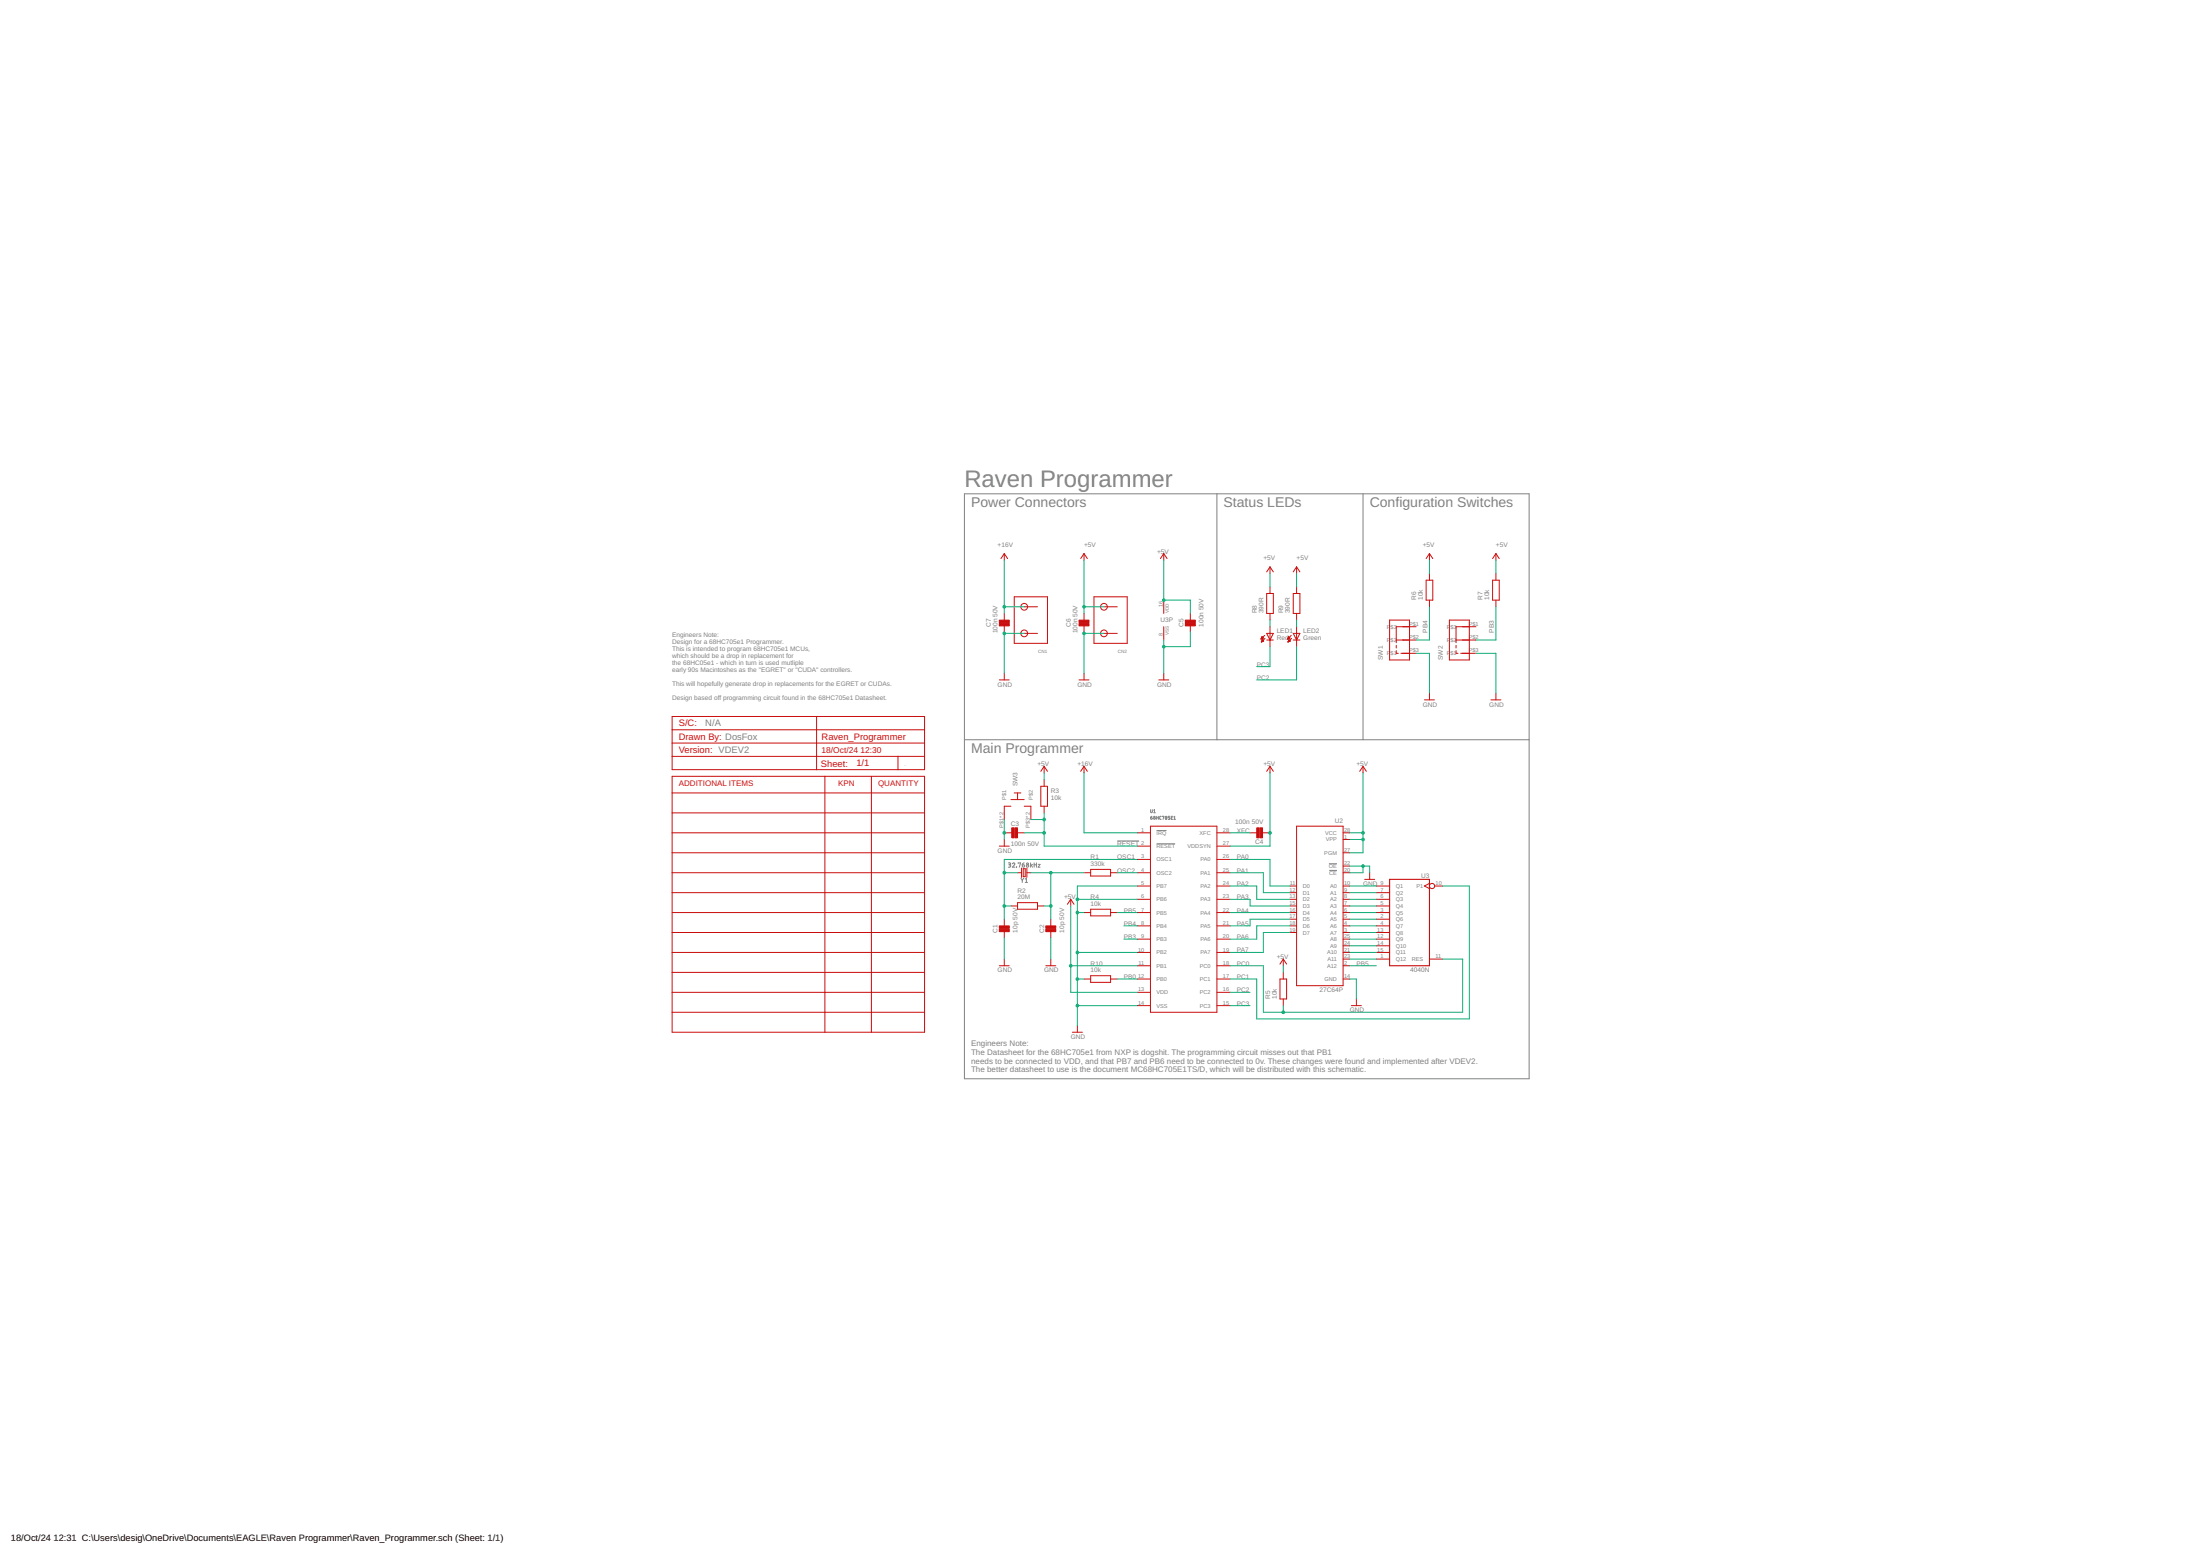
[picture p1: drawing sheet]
<svg xmlns="http://www.w3.org/2000/svg" width="841mm" height="594mm" viewBox="0 0 841 594" stroke-linecap="round" stroke-linejoin="round" font-family="sans-serif">
<g fill="none" stroke="#808080" stroke-width=".38">
<path d="M368.7 188.7h215.9v223.4h-215.9zM465.2 188.7v93.9M521.1 188.7v93.9M368.7 282.6h215.9M439.8 312.4l.6 .1a.33 .33 0 0 1-.1 .5 .33 .33 0 0 1-.5-.3zM439.8 309.3l.3 1.2 .4-.2v-1M440.4 311.9l-.6 .5M441 309.6l.3-.3v1.2M441 310.5h.7M442.1 317.3h3.8M442.2 312.4h.6M442.2 311.9v1.1"/>
<path d="M442.8 311.9v1.1M443.9 311.9l-.6 .2 .1 .8 .5 .1M444.3 312l.6-.1-.3 1.1M445.6 312l.1-.1a.5 .5 0 0 1 .4 .6 .5 .5 0 0 1-.6 .4zM446 312.1l-.5 .7M447.2 311.9h-.6v.5l.6 .3v.3h-.6M447.8 312.4h.4M448.3 311.9h-.5v1.1h.5M448.7 313h.7M448.7 312.1l.4-.2v1.1M385.5 329.7h.5a.36 .36 0 0 1 .4 .3 .36 .36 0 0 1-.4 .4h-.3M385.9 330.4a.46 .46 0 0 1 .5 .4 .46 .46 0 0 1-.5 .5h-.4"/>
<path d="M387 330a.45 .45 0 0 1 .7-.3 .45 .45 0 0 1 .1 .7l-.8 .9h.9M388.5 331.3h.1M389.2 329.9l.9-.2-.4 1.6M390.3 335.5l.5 .8M390.8 330.4h.5a.45 .45 0 0 1 .4 .5 .45 .45 0 0 1-.5 .4 .45 .45 0 0 1-.4-.4zM390.8 336.3v.8M391.4 335.5l-.6 .8M391.5 329.7l-.6 .3-.1 .4M391.9 335.9l.5-.4v1.6M391.9 337.1h.9M394 329.7v1.6M394.3 330.5l.4 .8"/>
<path d="M394.7 330.2l-.7 .6M395.3 330.4h.9M395.3 329.7v1.6M396.2 329.7v1.6M396.9 330.2h.7l-.7 1.1h.7M427.1 321.3h8.4M442.1 322.4h7.1M508 330h3.1M508.1 332.5h3"/>
<circle cx="441.3" cy="312.1" r=".26"/>
<circle cx="441.3" cy="312.7" r=".33"/>
<circle cx="392.8" cy="330.9" r=".45"/>
<circle cx="392.8" cy="330" r=".36"/>
</g>
<g fill="none" stroke="#c90d0c" stroke-width=".38">
<path d="M383.9 211.5v2.5M383.9 211.5l1.3 1.9M383.9 211.5l-1.2 1.9M414.4 211.5v2.5M414.4 211.5l1.3 1.9M414.4 211.5l-1.3 1.9M444.9 211.5l1.3 1.9M444.9 211.5l-1.3 1.9M444.9 211.5v2.5M485.5 216.6v2.5M485.5 216.6l1.3 1.9M485.5 216.6l-1.3 1.9"/>
<path d="M495.7 216.6v2.5M495.7 216.6l1.2 1.9M495.7 216.6l-1.3 1.9M546.5 211.5v2.5M546.5 219.1v2.6M546.5 211.5l1.2 1.9M546.5 211.5l-1.3 1.9M571.9 211.5v2.5M571.9 219.1v2.6M571.9 211.5l1.2 1.9M571.9 211.5l-1.3 1.9M383.9 234.4v2.5"/>
<path d="M383.9 238.8v2.5M387.7 228h12.7v17.8h-12.7zM391.5 231.8h5.1M414.4 234.4v2.5M414.4 238.8v2.5M418.2 228h12.7v17.8h-12.7zM422 231.8h5.1M444.9 229.3v5.1M444.9 239.4v5.1M455 234.4v2.5M455 238.8v2.5M484.2 226.7h2.6v7.7h-2.6z"/>
<path d="M485.5 224.2v2.5M485.5 234.4v2.5M485.5 239.4v7.7M494.4 226.7h2.5v7.7h-2.5zM495.7 224.2v2.5M495.7 234.4v2.5M495.7 239.4v7.7M531.2 236.9h7.6v15.2h-7.6zM541.4 239.4h-7.6v6.2M545.2 221.7h2.5v7.6h-2.5zM546.5 229.3v2.5M554.1 236.9h7.6v15.2h-7.6z"/>
<path d="M564.2 239.4h-7.6v6.2M570.6 221.7h2.5v7.6h-2.5zM571.9 229.3v2.5M382 259.8h3.8M383.9 257.2v2.6M391.5 242h5.1M412.5 259.8h3.8M414.4 257.2v2.6M422 242h5.1M443 259.8h3.8M444.9 257.2v2.6M482.1 244.1v.1"/>
<path d="M482.1 244h.3M482.2 243.9h.5M482.2 243.8h.7M482.2 245.2h.2M482.3 243.6h.6M482.3 245.1h.3M482.3 243.5h.4M482.3 245h.6M482.4 243.4h.2M482.4 244.9h.6M482.5 243.3h.1M482.5 244.7h.4"/>
<path d="M482.5 244.6h.3M482.5 244.5h.2M482.6 244.4l.5 .5-.9 .4zM483 243.8l-.5-.6-.4 .9M483 243.8l-.9 .3M483.5 242.7l-1.4 1.4M483.6 243.9l-1.4 1.4M484.2 242h2.6l-1.3 2.5zM484.2 244.5h2.6M492.3 244.1v.1M492.3 244h.2M492.3 243.9h.5"/>
<path d="M492.4 243.8h.7M492.4 245.2h.1M492.4 243.6h.6M492.4 245.1h.4M492.5 243.5h.4M492.5 245h.6M492.5 243.4h.3M492.5 244.9h.7M492.6 244.7h.5M492.6 243.3h.1M492.7 244.6h.3M492.7 244.5h.1"/>
<path d="M493.1 243.8l-.5-.6-.4 .9M493.1 243.8l-.9 .3M493.2 244.9l-.5-.5-.3 .9M493.2 244.9l-.8 .4M493.6 242.7l-1.4 1.4M493.8 243.9l-1.4 1.4M494.4 244.5h2.5M494.4 242h2.5l-1.2 2.5zM533.8 244.5h7.6M533.8 248.6v1h.7M533.8 246.5v1.1M535.5 249.6h5.9"/>
<path d="M556.6 244.5h7.6M556.6 248.6v1h.8M556.6 246.5v1.1M558.4 249.6h5.8M256.9 273.7h96.5v20.3h-96.5zM256.9 278.8h55.1M312.2 273.7v20.3M312.2 278.8h41.2M544.6 267.4h3.8M546.5 264.8v2.6M570 267.4h3.8M571.9 264.8v2.6"/>
<path d="M256.9 296.6h96.5v97.8h-96.5zM256.9 289h55.1M256.9 283.9h96.5M312.2 289h41.2M315.3 296.6v97.8M333.1 296.6v97.8M343.3 289v5M399.2 292.8v2.5M399.2 297.9v2.5M399.2 292.8l1.2 1.9M399.2 292.8l-1.3 1.9M414.4 292.8l1.3 1.9"/>
<path d="M414.4 292.8l-1.3 1.9M414.4 292.8v2.5M485.5 292.8v2.5M485.5 292.8l1.3 1.9M485.5 292.8l-1.3 1.9M521.1 292.8l1.2 1.9M521.1 292.8l-1.3 1.9M521.1 292.8v2.5M256.9 302.9h96.5M256.9 310.6h96.5M256.9 318.2h96.5M384.6 318.2h2.5"/>
<path d="M386.5 308h-2.6v5.1M386.5 305.5h5M387.7 302.9h2.6M389 318.2h2.5M389 302.9v2.6M391.5 308h2.6v5.1M397.9 300.4h2.5v7.6h-2.5zM399.2 308v2.6M434.7 318.2h5.1M439.8 315.6h25.4v71.1h-25.4zM465.2 318.2h5.1M477.9 318.2h2.5"/>
<path d="M482.3 318.2h2.6M495.7 315.6h17.7v61h-17.7zM513.4 318.2h2.6M256.9 325.8h96.5M256.9 333.4h96.5M382 323.3h3.8M383.9 320.7v2.6M389 333.4h1.5M390.5 331.6v3.6M391.2 331.9h.7v3h-.7zM392.6 333.4h1.5M392.6 331.6v3.6"/>
<path d="M414.4 333.4h2.5M416.9 332.1h7.7v2.6h-7.7zM424.6 333.4h2.5M434.7 333.4h5.1M434.7 338.5h5.1M434.7 323.3h5.1M434.7 328.3h5.1M465.2 333.4h5.1M465.2 338.5h5.1M465.2 323.3h5.1M465.2 328.3h5.1M493.1 338.5h2.6"/>
<path d="M513.4 325.8h2.6M513.4 333.4h2.6M513.4 338.5h2.6M513.4 330.9h2.6M513.4 320.7h2.6M521.7 336h3.8M523.6 333.4v2.6M526.1 338.5h5.1M546.5 337.5l-2 1 2 1M548.4 338.5h3.1M256.9 341h96.5M256.9 348.6h96.5"/>
<path d="M256.9 356.3h96.5M383.9 351.2v2.5M383.9 355.6v2.6M386.5 346.1h2.5M389 344.8h7.6v2.6h-7.6zM396.6 346.1h2.6M401.7 351.2v2.5M401.7 355.6v2.6M409.3 343.6l1.3 1.9M409.3 343.6l-1.2 1.9M409.3 343.6v2.5M414.4 348.6h2.5"/>
<path d="M416.9 347.4h7.7v2.5h-7.7zM424.6 348.6h2.5M434.7 348.6h5.1M434.7 343.6h5.1M434.7 353.7h5.1M434.7 358.8h5.1M465.2 348.6h5.1M465.2 343.6h5.1M465.2 353.7h5.1M465.2 358.8h5.1M493.1 341h2.6M493.1 348.6h2.6"/>
<path d="M493.1 356.3h2.6M493.1 343.6h2.6M493.1 346.1h2.6M493.1 351.2h2.6M493.1 353.7h2.6M513.4 341h2.6M513.4 348.6h2.6M513.4 356.3h2.6M513.4 343.6h2.6M513.4 346.1h2.6M513.4 351.2h2.6M513.4 353.7h2.6"/>
<path d="M513.4 358.8h2.6M526.1 341h5.1M526.1 348.6h5.1M526.1 356.3h5.1M526.1 343.6h5.1M526.1 346.1h5.1M526.1 351.2h5.1M526.1 353.7h5.1M526.1 358.8h5.1M256.9 379.1h96.5M256.9 363.9h96.5M256.9 371.5h96.5"/>
<path d="M382 369h3.8M383.9 366.4v2.6M399.8 369h3.8M401.7 366.4v2.6M414.4 374h2.5M416.9 372.8h7.7v2.5h-7.7zM424.6 374h2.5M434.7 379.1h5.1M434.7 363.9h5.1M434.7 374h5.1M434.7 369h5.1M465.2 379.1h5.1"/>
<path d="M465.2 363.9h5.1M465.2 374h5.1M465.2 369h5.1M489.3 374h2.5v7.7h-2.5zM490.6 366.4v2.6M490.6 371.5v2.5M490.6 366.4l1.2 1.9M490.6 366.4l-1.3 1.9M513.4 363.9h2.6M513.4 374h2.6M513.4 361.3h2.6M513.4 366.4h2.6"/>
<path d="M513.4 369h2.6M526.1 363.9h5.1M526.1 361.3h5.1M526.1 366.4h5.1M546.5 366.4h5M256.9 386.7h96.5M410 394.4h3.8M411.9 391.8v2.6M434.7 384.2h5.1M465.2 384.2h5.1M490.6 381.7v2.5M516.6 384.2h3.8"/>
<path d="M518.5 381.7v2.5"/>
<circle cx="391.5" cy="231.8" r="1.29"/>
<circle cx="422" cy="231.8" r="1.29"/>
<circle cx="391.5" cy="242" r="1.29"/>
<circle cx="422" cy="242" r="1.29"/>
<circle cx="547.5" cy="338.5" r=".99"/>
</g>
<path d="M531.2 336h15.3v33h-15.3z" fill="none" stroke="#c90d0c" stroke-width=".42"/>
<g fill="#c90d0c" stroke="#c90d0c" stroke-width=".38">
<path d="M382 353.7h3.8v1h-3.8z"/>
<path d="M382 355h3.8v.9h-3.8z"/>
<path d="M399.8 353.7h3.8v1h-3.8z"/>
<path d="M399.8 355h3.8v.9h-3.8z"/>
<path d="M388 316.3h1v3.8h-1z"/>
<path d="M386.8 316.3h.9v3.8h-.9z"/>
<path d="M480.4 316.3h1v3.8h-1z"/>
<path d="M481.7 316.3h.9v3.8h-.9z"/>
<path d="M453.1 236.9h3.8v.9h-3.8z"/>
<path d="M453.1 238.2h3.8v.9h-3.8z"/>
<path d="M412.5 236.9h3.8v.9h-3.8z"/>
<path d="M412.5 238.2h3.8v.9h-3.8z"/>
<path d="M382 236.9h3.8v.9h-3.8z"/>
<path d="M382 238.2h3.8v.9h-3.8z"/>
</g>
<g fill="none" stroke="#0dab76" stroke-width=".38">
<path d="M383.9 214v20.4M414.4 214v20.4M444.9 214v15.3h10.1v5.1M485.5 219.1v5.1M495.7 219.1v5.1M546.5 214v5.1M571.9 214v5.1M383.9 231.8h7.6M414.4 231.8h7.6M485.5 236.9v2.5M495.7 236.9v2.5M546.5 231.8v12.7h-5.1"/>
<path d="M571.9 231.8v12.7h-7.7M383.9 241.3v15.9M383.9 242h7.6M414.4 241.3v15.9M414.4 242h7.6M444.9 244.5v12.7M455 241.3v5.8h-10.1M485.5 247.1v7.6h-5.1M495.7 247.1v12.7h-15.3M541.4 249.6h5.1v15.2M564.2 249.6h7.7v15.2M399.2 295.3v2.6"/>
<path d="M414.4 295.3v22.9h20.3M485.5 295.3v28h-15.2M521.1 295.3v30.5h-5.1M383.9 313.1v7.6M383.9 318.2h.7M391.5 318.2h7.7M394.1 313.1h5.1M399.2 310.6v12.7h35.5M470.3 318.2h7.6M484.9 318.2h.6M516 318.2h5.1M383.9 333.4h5.1"/>
<path d="M394.1 333.4h20.3M401.7 333.4v17.8M427.1 333.4h7.6M434.7 338.5h-22.8v53.3M434.7 328.3h-50.8v22.9M470.3 338.5h10.1v5.1h12.7M470.3 328.3h15.2v10.2h7.6M470.3 333.4h12.7v7.6h10.1M516 338.5h10.1M516 330.9h7.6v2.5M516 320.7h5.1M521.1 330.9v2.5h-5.1"/>
<path d="M551.5 338.5h10.2v50.8h-81.3v-15.3h-10.1M383.9 346.1h2.6M383.9 358.2v8.2M399.2 346.1h2.5M401.7 358.2v8.2M409.3 346.1v33h25.4M411.9 343.6h22.8M411.9 348.6h2.5M427.1 348.6h7.6M429.6 353.7h5.1M429.6 358.8h5.1M470.3 343.6h7.6v2.5h15.2"/>
<path d="M470.3 348.6h22.8M493.1 351.2h-15.2v2.5h-7.6M493.1 353.7h-12.7v5.1h-10.1M493.1 356.3h-10.1v7.6h-12.7M516 341h10.1M516 343.6h10.1M516 346.1h10.1M516 348.6h10.1M516 353.7h10.1M516 351.2h10.1M516 356.3h10.1M516 358.8h10.1"/>
<path d="M409.3 369h25.4M411.9 363.9h22.8M411.9 374h2.5M427.1 374h7.6M470.3 379.1h7.6M490.6 369v2.5M516 361.3h10.1M516 363.9h10.1M516 366.4h10.1M516 369h10.1M516 374h2.5v7.7M551.5 366.4h7.7v20.3h-76.2v-17.7h-12.7"/>
<path d="M411.9 384.2h22.8M470.3 384.2h7.6M490.6 384.2v2.5"/>
</g>
<g fill="#0dab76" stroke="#0dab76" stroke-width=".38">
<circle cx="490.6" cy="386.7" r=".51"/>
<circle cx="383.9" cy="333.4" r=".51"/>
<circle cx="383.9" cy="346.1" r=".51"/>
<circle cx="401.7" cy="333.4" r=".51"/>
<circle cx="401.7" cy="346.1" r=".51"/>
<circle cx="383.9" cy="318.2" r=".51"/>
<circle cx="521.1" cy="330.9" r=".51"/>
<circle cx="411.9" cy="384.2" r=".51"/>
<circle cx="411.9" cy="374" r=".51"/>
<circle cx="411.9" cy="363.9" r=".51"/>
<circle cx="411.9" cy="348.6" r=".51"/>
<circle cx="411.9" cy="343.6" r=".51"/>
<circle cx="414.4" cy="242" r=".51"/>
<circle cx="383.9" cy="242" r=".51"/>
<circle cx="444.9" cy="247.1" r=".51"/>
<circle cx="399.2" cy="313.1" r=".51"/>
<circle cx="399.2" cy="318.2" r=".51"/>
<circle cx="409.3" cy="369" r=".51"/>
<circle cx="485.5" cy="318.2" r=".51"/>
<circle cx="521.1" cy="320.7" r=".51"/>
<circle cx="521.1" cy="318.2" r=".51"/>
<circle cx="414.4" cy="231.8" r=".51"/>
<circle cx="444.9" cy="229.3" r=".51"/>
<circle cx="383.9" cy="231.8" r=".51"/>
</g>
<text font-size="9.1" fill="#808080" x="368.7" y="186.1">Raven Programmer</text>
<g font-size="5.4" fill="#808080">
<text x="371.2" y="193.7">Power Connectors</text>
<text x="467.7" y="193.7">Status LEDs</text>
<text x="523.6" y="193.7">Configuration Switches</text>
<text x="371.2" y="287.7">Main Programmer</text>
</g>
<g font-size="3.6" fill="#c90d0c">
<text x="259.5" y="277.5">S/C:</text>
<text x="259.5" y="282.6">Drawn By: DosFox</text>
<text x="259.5" y="287.7">Version: VDEV2</text>
<text x="314.1" y="282.6">Raven_Programmer</text>
<text x="313.8" y="292.9">Sheet:</text>
<text x="327.4" y="292.8">1/1</text>
</g>
<text font-size="3.6" fill="#808080" x="269.6" y="277.5">N/A</text>
<g font-size="3.5">
<text x="4.2" y="588.9">18/Oct/24</text>
<text x="20.5" y="588.9">12:31 C:\Users\desig\OneDrive\Documents\EAGLE\Raven Programmer\Raven_Programmer.sch (Sheet: 1/1)</text>
</g>
<g font-size="3.2" fill="#c90d0c">
<text x="314.1" y="287.7">18/Oct/24</text>
<text x="328.9" y="287.7">12:30</text>
</g>
<g font-size="3.1" fill="#c90d0c">
<text x="259.5" y="300.4">ADDITIONAL ITEMS</text>
<text x="320.4" y="300.4">KPN</text>
<text x="335.7" y="300.4">QUANTITY</text>
</g>
<g font-size="3.1" fill="#808080">
<text x="371.2" y="399.8">Engineers Note:</text>
<text x="371.2" y="403">The Datasheet for the 68HC705e1 from NXP is dogshit. The programming circuit misses out that PB1</text>
<text x="371.2" y="406.3">needs to be connected to VDD, and that PB7 and PB6 need to be connected to 0v. These changes were found and implemented after VDEV2.</text>
<text x="371.2" y="409.6">The better datasheet to use is the document MC68HC705E1TS/D, which will be distributed with this schematic.</text>
</g>
<g font-size="2.5" fill="#808080">
<text x="381.4" y="209">+16V</text>
<text x="414.4" y="209">+5V</text>
<text x="543.9" y="209">+5V</text>
<text x="571.9" y="209">+5V</text>
<text x="442.3" y="211.5">+5</text>
<text x="445.2" y="211.5">V</text>
<text x="483" y="214">+5V</text>
<text x="495.7" y="214">+5V</text>
<text x="541.4" y="229.3" transform="rotate(-90 541.4 229.3)">R6</text>
<text x="543.9" y="229.3" transform="rotate(-90 543.9 229.3)">10k</text>
<text x="566.8" y="229.3" transform="rotate(-90 566.8 229.3)">R7</text>
<text x="569.3" y="229.3" transform="rotate(-90 569.3 229.3)">10k</text>
<text x="378.8" y="239.4" transform="rotate(-90 378.8 239.4)">C7</text>
<text x="409.3" y="239.4" transform="rotate(-90 409.3 239.4)">C6</text>
<text x="443.6" y="237.5">U3P</text>
<text x="452.5" y="239.4" transform="rotate(-90 452.5 239.4)">C5</text>
<text x="460.1" y="239.4" transform="rotate(-90 460.1 239.4)">100n 50V</text>
<text x="480.4" y="234.4" transform="rotate(-90 480.4 234.4)">R8</text>
<text x="483" y="234.4" transform="rotate(-90 483 234.4)">390R</text>
<text x="490.6" y="234.4" transform="rotate(-90 490.6 234.4)">R9</text>
<text x="493.1" y="234.4" transform="rotate(-90 493.1 234.4)">390R</text>
<text x="256.9" y="243.4">Engineers Note:</text>
<text x="381.4" y="242" transform="rotate(-90 381.4 242)">100n 50V</text>
<text x="411.9" y="242" transform="rotate(-90 411.9 242)">100n 50V</text>
<text x="488" y="244.5">Red</text>
<text x="488" y="242">LED1</text>
<text x="498.2" y="244.5">Green</text>
<text x="498.2" y="242">LED2</text>
<text x="545.7" y="241.6" transform="rotate(-90 545.7 241.6)">PB4</text>
<text x="571.1" y="241.6" transform="rotate(-90 571.1 241.6)">PB3</text>
<text x="256.9" y="246">Design for a 68HC705e1 Programmer.</text>
<text x="256.9" y="248.7">This is intended to program 68HC705e1 MCUs,</text>
<text x="256.9" y="251.4">which should be a drop in replacement for</text>
<text x="256.9" y="254">the 68HC05e1 - which in turn is used mutliple</text>
<text x="256.9" y="256.7">early 90s Macintoshes as the &quot;EGRET&quot; or &quot;CUDA&quot; controllers.</text>
<text x="480.4" y="254.7">PC3</text>
<text x="528.7" y="252.1" transform="rotate(-90 528.7 252.1)">SW1</text>
<text x="551.5" y="252.1" transform="rotate(-90 551.5 252.1)">SW2</text>
<text x="256.9" y="262">This will hopefully generate drop in replacements for the EGRET or CUDAs.</text>
<text x="381.4" y="262.3">GND</text>
<text x="411.9" y="262.3">GND</text>
<text x="442.3" y="262.3">GND</text>
<text x="480.4" y="259.8">PC2</text>
<text x="256.9" y="267.4">Design based off programming circuit found in the 68HC705e1 Datasheet.</text>
<text x="543.9" y="269.9">GND</text>
<text x="569.3" y="269.9">GND</text>
<text x="396.6" y="292.8">+5V</text>
<text x="411.9" y="292.8">+16V</text>
<text x="483" y="292.8">+5V</text>
<text x="518.5" y="292.8">+5V</text>
<text x="389" y="300.4" transform="rotate(-90 389 300.4)">SW3</text>
<text x="401.7" y="305.5">10k</text>
<text x="401.7" y="302.9">R3</text>
<text x="386.5" y="315.6">C3</text>
<text x="472.2" y="314.9">100n 50V</text>
<text x="510.2" y="314.4">U2</text>
<text x="386.5" y="323.2">100n 50V</text>
<text x="427.1" y="323.2">RESET</text>
<text x="472.8" y="318.2">XFC</text>
<text x="479.8" y="322.5">C4</text>
<text x="381.4" y="325.8">GND</text>
<text x="416.9" y="328.3">R1</text>
<text x="427.1" y="328.3">OSC1</text>
<text x="472.8" y="328.3">PA0</text>
<text x="416.9" y="330.9">330k</text>
<text x="427.1" y="333.4">OSC2</text>
<text x="472.8" y="333.4">PA1</text>
<text x="543.3" y="335.3">U3</text>
<text x="389" y="341">R2</text>
<text x="472.8" y="338.5">PA2</text>
<text x="521.1" y="338.5">GND</text>
<text x="389" y="343.6">20M</text>
<text x="406.8" y="343.6">+5V</text>
<text x="416.9" y="346.1">10k</text>
<text x="416.9" y="343.6">R4</text>
<text x="472.8" y="343.6">PA3</text>
<text x="429.6" y="348.6">PB5</text>
<text x="429.6" y="353.7">PB4</text>
<text x="472.8" y="348.6">PA4</text>
<text x="472.8" y="353.7">PA5</text>
<text x="381.4" y="356.3" transform="rotate(-90 381.4 356.3)">C1</text>
<text x="389" y="356.3" transform="rotate(-90 389 356.3)">10p 50V</text>
<text x="399.2" y="356.3" transform="rotate(-90 399.2 356.3)">C2</text>
<text x="406.8" y="356.3" transform="rotate(-90 406.8 356.3)">10p 50V</text>
<text x="429.6" y="358.8">PB3</text>
<text x="472.8" y="358.8">PA6</text>
<text x="472.8" y="363.9">PA7</text>
<text x="381.4" y="371.5">GND</text>
<text x="399.2" y="371.5">GND</text>
<text x="416.9" y="371.5">10k</text>
<text x="416.9" y="369">R10</text>
<text x="472.8" y="369">PC0</text>
<text x="488" y="366.4">+5</text>
<text x="490.9" y="366.4">V</text>
<text x="518.5" y="369">PB5</text>
<text x="539.1" y="371.5">4040N</text>
<text x="429.6" y="374">PB0</text>
<text x="472.8" y="374">PC1</text>
<text x="472.8" y="379.1">PC2</text>
<text x="485.5" y="381.7" transform="rotate(-90 485.5 381.7)">R5</text>
<text x="488" y="381.7" transform="rotate(-90 488 381.7)">10k</text>
<text x="504.4" y="379.1">27C64P</text>
<text x="472.8" y="384.2">PC3</text>
<text x="516" y="386.7">GND</text>
<text x="409.3" y="396.9">GND</text>
</g>
<g font-size="2.1" fill="#808080">
<text x="444.5" y="232" transform="rotate(-90 444.5 232)">16</text>
<text x="538.6" y="239.1">P$1</text>
<text x="561.5" y="239.1">P$1</text>
<text x="444.5" y="243" transform="rotate(-90 444.5 243)">8</text>
<text x="530.2" y="245.3">P</text>
<text x="530.2" y="240.2">P</text>
<text x="531.6" y="245.3">$2</text>
<text x="531.6" y="240.2">$3</text>
<text x="538.6" y="244.2">P$2</text>
<text x="553" y="245.3">P</text>
<text x="553" y="240.2">P</text>
<text x="554.5" y="245.3">$2</text>
<text x="554.5" y="240.2">$3</text>
<text x="561.5" y="244.2">P$2</text>
<text x="530.2" y="250.4">P</text>
<text x="531.6" y="250.4">$1</text>
<text x="538.6" y="249.2">P$3</text>
<text x="553" y="250.4">P</text>
<text x="554.5" y="250.4">$1</text>
<text x="561.5" y="249.2">P$3</text>
<text x="384.7" y="305.7" transform="rotate(-90 384.7 305.7)">P$1</text>
<text x="394.8" y="305.7" transform="rotate(-90 394.8 305.7)">P$2</text>
<text x="383.6" y="316.1" transform="rotate(-90 383.6 316.1)">P$1*2</text>
<text x="393.7" y="316.1" transform="rotate(-90 393.7 316.1)">P$3*2</text>
<text x="436.3" y="317.8">1</text>
<text x="467.5" y="317.8">28</text>
<text x="513.8" y="317.8">28</text>
<text x="436.3" y="322.9">2</text>
<text x="442.1" y="318.9">IRQ</text>
<text x="458.6" y="318.9">XFC</text>
<text x="467.5" y="322.9">27</text>
<text x="506.6" y="318.9">VCC</text>
<text x="506.9" y="321.5">VPP</text>
<text x="513.8" y="320.4">1</text>
<text x="436.3" y="328">3</text>
<text x="442.1" y="324">RESET</text>
<text x="442.1" y="329.1">OSC1</text>
<text x="454" y="324">VDDSYN</text>
<text x="459" y="329.1">PA0</text>
<text x="467.5" y="328">26</text>
<text x="506.3" y="326.6">PGM</text>
<text x="513.8" y="325.4">27</text>
<text x="436.3" y="333.1">4</text>
<text x="442.1" y="334.2">OSC2</text>
<text x="459" y="334.2">PA1</text>
<text x="467.5" y="333.1">25</text>
<text x="508" y="331.6">OE</text>
<text x="508.1" y="334.2">CE</text>
<text x="513.8" y="333.1">20</text>
<text x="513.8" y="330.5">22</text>
<text x="436.3" y="338.1">5</text>
<text x="442.1" y="339.2">PB7</text>
<text x="459" y="339.3">PA2</text>
<text x="467.5" y="338.1">24</text>
<text x="492.9" y="340.7">12</text>
<text x="493.1" y="338.1">11</text>
<text x="498" y="339.3">D0</text>
<text x="498" y="341.8">D1</text>
<text x="508.5" y="339.2">A0</text>
<text x="508.5" y="341.8">A1</text>
<text x="513.8" y="338.1">10</text>
<text x="513.8" y="340.7">9</text>
<text x="527.7" y="340.7">7</text>
<text x="527.7" y="338.1">9</text>
<text x="533.6" y="341.8">Q2</text>
<text x="533.6" y="339.3">Q1</text>
<text x="541.5" y="339.2">P1</text>
<text x="548.8" y="338.1">10</text>
<text x="436.3" y="343.2">6</text>
<text x="442.1" y="344.3">PB6</text>
<text x="459" y="344.3">PA3</text>
<text x="467.5" y="343.2">23</text>
<text x="492.9" y="343.2">13</text>
<text x="492.9" y="345.8">15</text>
<text x="498" y="344.3">D2</text>
<text x="498" y="346.9">D3</text>
<text x="508.5" y="344.3">A2</text>
<text x="508.5" y="346.9">A3</text>
<text x="513.8" y="343.2">8</text>
<text x="513.8" y="345.8">7</text>
<text x="527.7" y="345.8">5</text>
<text x="527.7" y="343.2">6</text>
<text x="533.6" y="346.9">Q4</text>
<text x="533.6" y="344.3">Q3</text>
<text x="436.3" y="348.3">7</text>
<text x="436.3" y="353.4">8</text>
<text x="442.1" y="349.4">PB5</text>
<text x="459" y="349.4">PA4</text>
<text x="467.5" y="353.4">21</text>
<text x="467.5" y="348.3">22</text>
<text x="492.9" y="348.3">16</text>
<text x="492.9" y="350.8">17</text>
<text x="492.9" y="353.4">18</text>
<text x="498" y="349.4">D4</text>
<text x="498" y="351.9">D5</text>
<text x="508.5" y="349.4">A4</text>
<text x="508.5" y="351.9">A5</text>
<text x="513.8" y="348.3">6</text>
<text x="513.8" y="350.8">5</text>
<text x="513.8" y="353.4">4</text>
<text x="527.7" y="350.8">2</text>
<text x="527.7" y="348.3">3</text>
<text x="527.7" y="353.4">4</text>
<text x="533.6" y="351.9">Q6</text>
<text x="533.6" y="349.4">Q5</text>
<text x="436.3" y="358.4">9</text>
<text x="442.1" y="354.5">PB4</text>
<text x="442.1" y="359.6">PB3</text>
<text x="459" y="359.6">PA6</text>
<text x="459" y="354.5">PA5</text>
<text x="467.5" y="358.4">20</text>
<text x="492.9" y="355.9">19</text>
<text x="498" y="354.5">D6</text>
<text x="498" y="357">D7</text>
<text x="508.5" y="354.5">A6</text>
<text x="508.5" y="357">A7</text>
<text x="508.5" y="359.6">A8</text>
<text x="513.8" y="355.9">3</text>
<text x="513.8" y="358.4">25</text>
<text x="526.5" y="358.4">12</text>
<text x="526.5" y="355.9">13</text>
<text x="533.6" y="354.5">Q7</text>
<text x="533.6" y="359.6">Q9</text>
<text x="533.6" y="357">Q8</text>
<text x="435.1" y="363.5">10</text>
<text x="442.1" y="364.6">PB2</text>
<text x="459" y="364.6">PA7</text>
<text x="467.5" y="363.5">19</text>
<text x="507.3" y="364.6">A10</text>
<text x="508.5" y="362.1">A9</text>
<text x="513.8" y="361">24</text>
<text x="513.8" y="363.5">21</text>
<text x="526.5" y="361">14</text>
<text x="526.5" y="363.5">15</text>
<text x="533.6" y="362.1">Q10</text>
<text x="533.6" y="364.6">Q11</text>
<text x="435.2" y="368.6">11</text>
<text x="442.1" y="369.7">PB1</text>
<text x="458.7" y="369.7">PC0</text>
<text x="467.5" y="368.6">18</text>
<text x="507.3" y="369.7">A12</text>
<text x="507.5" y="367.2">A11</text>
<text x="513.8" y="366.1">23</text>
<text x="513.8" y="368.6">2</text>
<text x="527.7" y="366.1">1</text>
<text x="533.6" y="367.2">Q12</text>
<text x="539.7" y="367.2">RES</text>
<text x="548.8" y="366.1">11</text>
<text x="435.1" y="373.7">12</text>
<text x="442.1" y="374.8">PB0</text>
<text x="458.7" y="374.8">PC1</text>
<text x="467.5" y="373.7">17</text>
<text x="506.3" y="374.8">GND</text>
<text x="513.8" y="373.7">14</text>
<text x="435.1" y="378.8">13</text>
<text x="435.1" y="383.8">14</text>
<text x="442.1" y="379.9">VDD</text>
<text x="458.7" y="379.9">PC2</text>
<text x="467.5" y="383.8">15</text>
<text x="467.5" y="378.8">16</text>
<text x="442.1" y="385">VSS</text>
<text x="458.7" y="385">PC3</text>
</g>
<g font-size="1.8" fill="#808080">
<text x="446.8" y="234.4" transform="rotate(-90 446.8 234.4)">VDD</text>
<text x="446.8" y="242.7" transform="rotate(-90 446.8 242.7)">VSS</text>
<text x="396.9" y="249.6">CN1</text>
<text x="427.3" y="249.6">CN2</text>
</g>
</svg>
